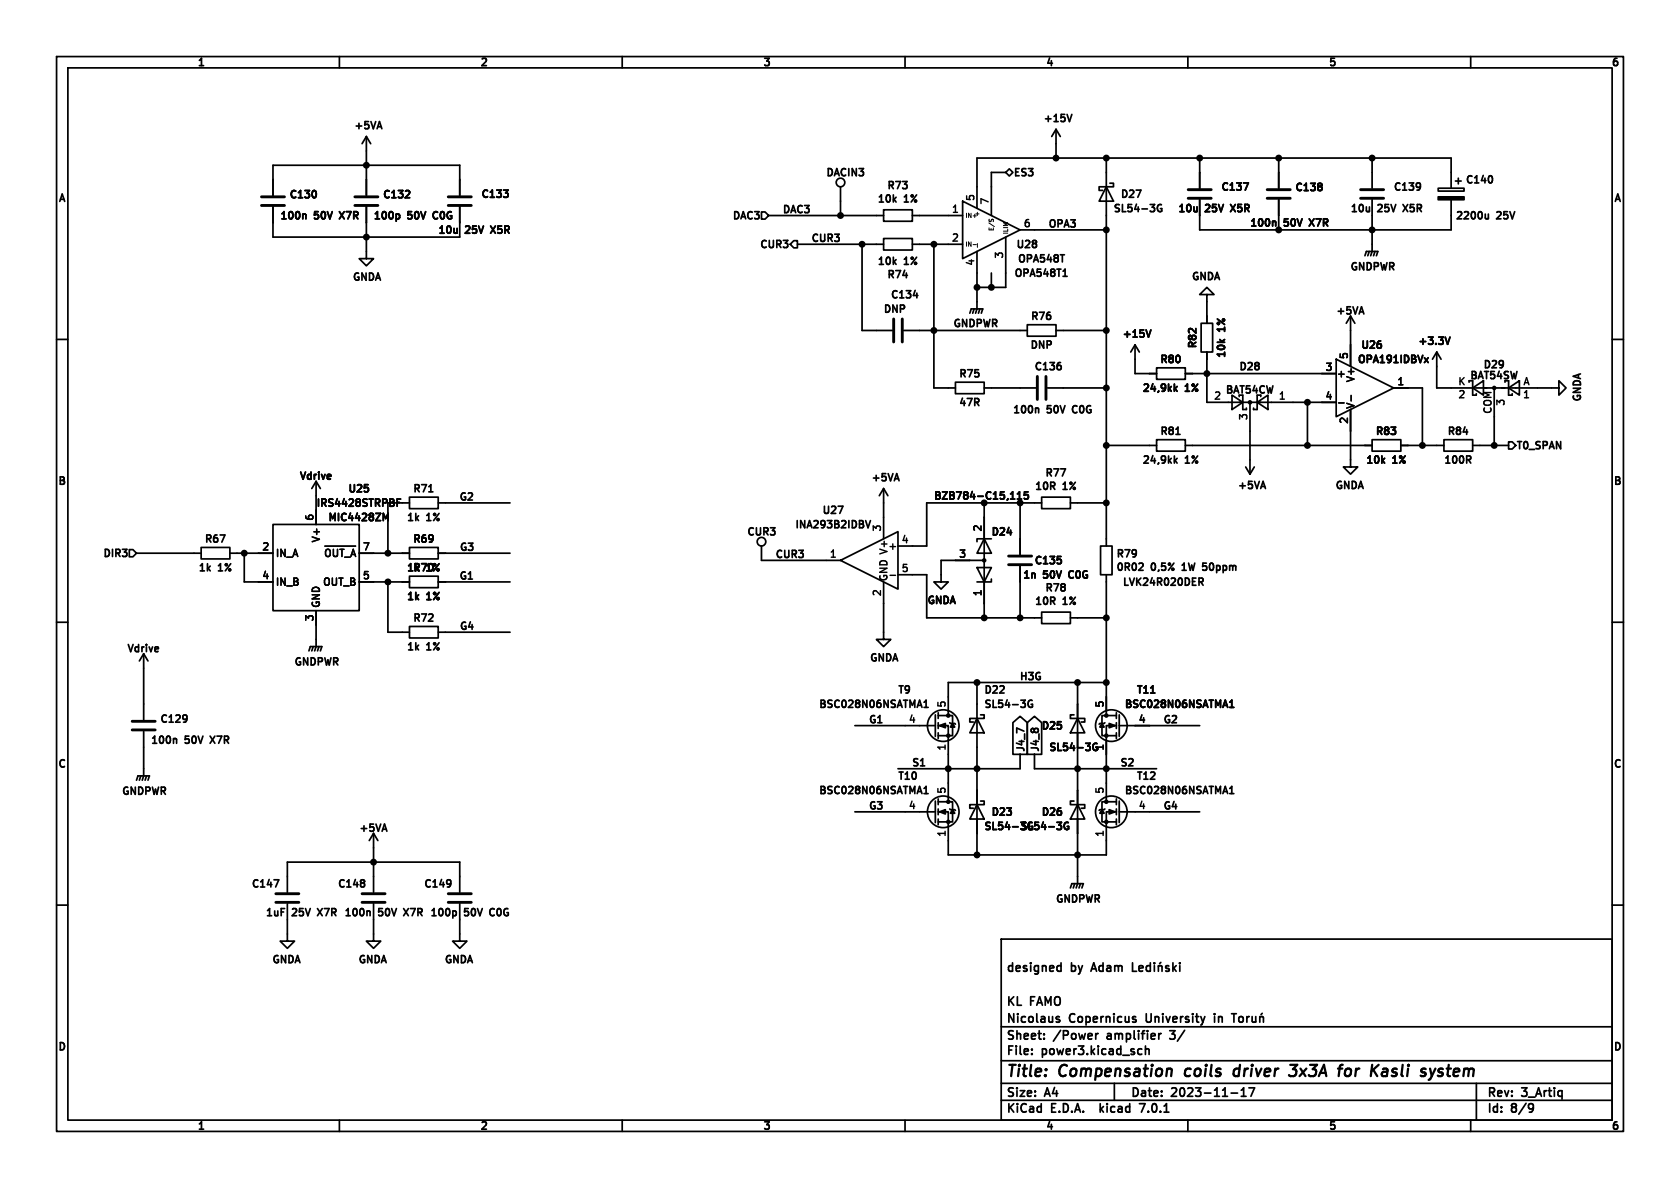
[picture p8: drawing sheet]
<svg xmlns="http://www.w3.org/2000/svg" width="297mm" height="210mm" viewBox="0 0 297 210" stroke-linecap="round" stroke-linejoin="round" font-family="sans-serif">
<g fill="none" stroke="#000" stroke-width=".3">
<path d="M10 10h277v190h-277zM12 12h273v186h-273zM60 10v2M110 10v2M160 10v2M210 10v2M260 10v2M48.3 34.5v-5.3h33v5.3M48.3 36.6v5.3h33v-5.3M53.7 37.8l.4 .2v.7M55.7 33.7l.2 .5-.2 .7M64.8 36.6v9.1h1.2l-1.2 1.3-1.3-1.3h1.3"/>
<path d="M64.8 24.1l-.8 1.3M64.8 24.1v10.4M64.8 24.1l.7 1.3M67.1 21.5l.4 1.3M70.2 37.8h.2l.2 .3v.5l-.4 .1M72.2 33.7l.2 .2v.3l-.8 .8h.8M89 33.6h.8l-.4 .5M89.6 34.1l.2 .2v.3l-.2 .3M134.6 37.5h.7l.6 .6-.6 .6h-.7zM135.9 38.1h20.3M148.6 33v5.1M156.2 37.1h5.1v2h-5.1z"/>
<path d="M161.3 38.1h8.9M170.2 35.6l10.1 5-10.1 5.1zM177.8 30.5l.6-.7 .7 .7-.7 .6zM177.8 30.5h-2.5v7.6M186.7 22.9l-.8 1.2M186.7 22.9v5M186.7 22.9l.8 1.2M188.6 20.2l.5 1.3 .4-1.3M195.6 33l1.2 2.6h-2.5zM195.6 27.9v68.6M196.2 32.4h.6v.6h-2.5v.7h.6M205.3 36.2a.59 .59 0 0 0-.7 .6 .59 .59 0 0 0 .7 .6l.1-.5h-.3"/>
<path d="M211.6 36.6v.8M211.6 37.3l-.2 .1M212.1 35.3v5.3h44.4v-5.3M212.1 27.9v5.4M219.8 32.3h.9l-.6 1.3M225.2 39.1l.3 .2v.7M226.1 27.9v5.4M226.1 35.3v5.3M233.5 32.4l.2 .3-.2 .3 .2 .2v.2l-.2 .3M242.1 36.6v.8M242.1 37.3l-.2 .1M242.6 35.3v9.2l-.3 .7"/>
<path d="M242.6 27.9v5.4M250.9 32.3l.1 .2a1.07 1.07 0 0 1-.1 1M251.1 32.9l-.2 .2M254.3 33.3h4.5v.5h-4.5zM256.5 33.3v-5.4h-83.8v8.9M257.3 32h1M257.8 31.5v1M262.6 38.5l.2 .2 .3-.1M263.1 37.8v.9M263.7 31.1l.1 .5-.1 .7M10 60h2M80.8 40.4v.8"/>
<path d="M80.8 41.1l-.2 .1M140.3 42.5h.7v1.3h-.7l-.6-.6zM141 43.2h15.2M152.4 43.2v15.2h5.3M156.2 42.2h5.1v2h-5.1zM159.8 58.4h21.8M161.3 43.2h8.9M161.5 52.2h.8M162.1 51.8v.9M165.1 43.2v25.4h3.8M171.4 55.4l.3-.8h2l-.2 .8M172.2 54.6l-.2 .8"/>
<path d="M172.7 44.5v10.1l-.2 .8M173.2 54.6l-.2 .8M175.3 48.3v2.5M177.8 41.9v8.9h-5.1M180.3 40.6h15.3M181.6 57.4h5.1v2h-5.1zM186.7 58.4h8.9M187.4 45h.8M187.9 48.8h.8M188.1 47.9l.2-.3v1.2M202.6 58.3l.4 1.3 .5-1.3M212.3 57.2h2.1v5h-2.1z"/>
<path d="M213.4 52.1h1.2l-1.2-1.3-1.3 1.3h1.3v5.1M238.8 55.9l-.8 1.3M238.8 55.9v8.9M238.8 55.9l.7 1.3M240.7 54.2l.4 1.3M241.3 45.2l.3-.7h2l-.3 .7M242.1 44.5l-.3 .7M243.1 44.5l-.3 .7M255.5 59.6l.4 1.3 .4-1.3M285 60h2M168.9 67.6h5.1v2h-5.1zM174 68.6h9.1"/>
<path d="M183.3 72.1l.3 .2v.7M185.2 68.6h10.4M187.2 64.1h.3M187.4 64.6l.2 .2v.3l-.2 .3M195.6 78.7h8.9M200.7 61v5h3.8M200.7 61l-.8 1.2M200.7 61l.7 1.2M204.5 77.7h5v2.1h-5zM204.5 65h5v2.1h-5zM207.7 68.7l.4 .5M207.9 76.8h.7"/>
<path d="M208.1 68.3l-.5 .5M209.5 78.7h33.1M209.5 66h26.7M213.4 62.2v8.9h22.8M217.8 69.9l1.9 1.2-1.9 1.3zM219.7 69.9v2.5h.6v-.3M221 71.1v12.7M222.2 71.1l2-1.2v2.5zM222.2 69.9v2.5h-.6v-.3M231.1 71.1v7.6M236.2 63.5l10.2 5.1-10.2 5.1zM238.8 72.4v10.2h-1.3l1.3 1.2 1.2-1.2h-1.2"/>
<path d="M242.6 77.7h5v2.1h-5zM246.4 68.6h5.1v10.1M247.6 78.7h7.7M251.8 63.2l.7 .9M252.5 63.2l-.7 .9M254 62.2v6.4h21.6v-1.3l1.3 1.3-1.3 1.3v-1.3M254 62.2l.8 1.3M254 62.2l-.8 1.3M255.3 77.7h5v2.1h-5zM260.3 68.6l2-1.3v2.6zM260.3 67.3v2.6h.7v-.3M260.3 78.7h6.4"/>
<path d="M264.2 68.6v10.1M266.7 68.6l1.9-1.3v2.6zM266.7 78.1h.6l.7 .6-.7 .7h-.6zM266.7 67.3v2.6h.6v-.3M21.6 97.1h.8l-.4 .5M22.4 97.7v.6M22.9 97.2h.6l.6 .6-.6 .6h-.6zM24.1 97.8h11.5M35.6 96.8h5v2h-5zM40.6 97.8h7.7M43.2 97.8v5.1h5.1M48.3 92.7h15.2v15.3h-15.2z"/>
<path d="M55.9 85.1v7.6M55.9 85.1l-.8 1.3M55.9 85.1l.7 1.3M58.3 83.9l.2 .3-.6 .1M58.4 84.7h-.1M63.5 97.8h8.9M67.8 90.8l.4 .9 .4-.9M70.2 88.8h.4M70.8 88.2h-.6v1.3M72.4 96.8h5.1v2h-5.1zM72.4 87.9h5.1v2h-5.1zM72.4 88.9h-3.8v8.9"/>
<path d="M75.8 86.9h.7M77.5 88.9h12.7M77.5 97.8h12.7M134.6 96.5v2.6h14M148.2 89.5h.8l-.5 1.3M148.6 99.1l10.1-5.1v10.1zM153 92l.5 1.3 .4-1.3M156.2 86.4l-.8 1.2M156.2 86.4v8.9M156.2 86.4l.8 1.2M158.5 83.7l.4 1.3M174 95.3l1.3 2.5h-2.6z"/>
<path d="M174 99.1h-7.6v3.8h1.2l-1.2 1.2-1.3-1.2h1.3M174 88.9v13.7M175.3 95.3h-2.6v.5M178.7 88.2h.7M179.9 88.2h.7M179.9 87.3l.3-.4v1.3M180.3 88.9v9.1M181.7 86.9h-.6v.7l.2-.2 .4 .1 .1 .2-.1 .4-.1 .1-.5-.1M184.1 87.9h5.1v2h-5.1zM184.1 88.9h-20.3v7.6h-5.1M187 98.4h.6M187.4 98.9l.2 .2v.3l-.2 .2"/>
<path d="M189.2 88.9h6.4M194.6 96.5h2v5.1h-2zM201.8 99.5l.3 .3-.1 .3-.7 .7h.8M207.7 81.4l.4 .5M208.1 81l-.5 .5M209.1 99.8l-.1 .1M212.7 99.5h.6M220.2 82.6l.8 1.2M221.7 82.6l-.7 1.2M223.3 85.1l.4 1.3M259.6 81.3l.4 .6M259.8 80.6l.2 .2v.3l-.2 .2"/>
<path d="M10 110h2M25.4 115.6v11.7M25.4 115.6l-.8 1.2M25.4 115.6l.8 1.2M27.8 114.3l.2 .4-.6 .1M27.9 115.1l-.1 .1M54.6 115.1l.3-.8h2l-.3 .8M55.4 114.3l-.3 .8M55.9 108v6.3l-.3 .8M56.4 114.3l-.3 .8M63.5 102.9h8.9M68.6 102.9v8.9h3.8"/>
<path d="M72.4 110.7h5.1v2.1h-5.1zM72.4 101.9h5.1v2h-5.1zM77.5 111.8h12.7M77.5 102.9h12.7M156.2 102.9v10.1h1.3l-1.3 1.3-1.3-1.3h1.3M158.7 101.6h5.1v7.6h20.3M172.7 100.3h2.6l-1.3 2.6zM174 102.9v6.3M175.3 102.4v.5h-2.6M180.3 100.1v9.1M184.1 108.2h5.1v2h-5.1zM189.2 109.2h6.4"/>
<path d="M195.6 101.6v24.9M209 100.8h.7M212 102.2h.5l.2 .2-.1 .4-.6 .1M212.3 102.9l.4 .6M212.7 100.8h.4M213.1 100l-.4 .1M285 110h2M24.1 137.9l.3-.7h2l-.2 .7M24.9 137.2l-.3 .7M25.4 129.3v7.9l-.3 .7M25.9 137.2l-.2 .7M30.9 130.6l.3 .1v.7"/>
<path d="M32.8 126.4l.2 .1a1.07 1.07 0 0 1-.1 1M33 126.9l-.2 .3M151.1 128.3h14.3M163.4 125h.7M163.4 124.1l.3-.3v1.2M163.4 139.4l.3-.4v1.3M165.4 126.4v3.8M165.9 128.3h1.7v13.4M165.9 126.5h2.5v3.5h-2.5M165.9 126v1M165.9 127.8v1M165.9 129.5v1.1"/>
<path d="M167.9 127.8l.1 .1h.8l.1 .1M168.4 127.9l.4 .6h-.8zM172.7 127l1.3 2.5h-2.6zM172.7 120.7v30.4M173.4 126.4h.6v.6h-2.6v.6h.7M179.1 127.7l1.2-1.1 1.3 1.1v5.7h-2.5zM180.3 133.4v2.5h-21.6M181.6 127.7l1.3-1.1 1.3 1.1v5.7h-2.6zM182.5 123.8a.59 .59 0 0 0-.8 .6 .59 .59 0 0 0 .8 .6v-.5h-.2M182.9 133.4v2.5h21.6M189.9 126.4h-.7v.6h2.6v.6h-.7M190.5 127l1.3 2.5h-2.6z"/>
<path d="M190.5 120.7v35.5l-.3 .8M193.9 131.5a.61 .61 0 0 0-.7 .2 .61 .61 0 0 0 .1 .8M194.8 127.9l.4 .6h-.8zM195.3 127.8l-.1 .1h-.8l-.1 .1M195.6 120.7h-28v5.8M197.4 128.3h-1.8v13.4M197.4 126.5h-2.6v3.5h2.6M197.4 126v1M197.4 127.8v1M197.4 129.5v1.1M197.9 128.3h14.2M197.9 126.4v3.8"/>
<path d="M203.4 122.5h.8M217.4 125h.7M217.4 124.1l.4-.3v1.2M217.4 139.4l.4-.4v1.3M10 160h2M48.4 155.5h.9l-.6 1.3M50.8 159.8v6.6h-1.3l1.3 1.2 1.3-1.2h-1.3M50.8 157.7v-5.3h30.5v5.3M64.2 155.5l.3 .3-.3 .3 .3 .2v.3l-.3 .2M66 159.8v6.6h-1.2l1.2 1.2 1.3-1.2h-1.3M66 147.3v10.4M66 147.3l-.7 1.3"/>
<path d="M66 147.3l.8 1.3M68 145.7l.4 1.2M79.5 155.5l.1 .1a1.07 1.07 0 0 1-.1 1.1M79.7 156.1l-.2 .2M81.3 159.8v6.6h-1.3l1.3 1.2 1.2-1.2h-1.2M151.1 143.5h14.3M163.4 140.3h.7M165.4 141.6v3.8M165.9 143.5h1.7v7.6h28v-7.6h1.8M165.9 141.7h2.5v3.6h-2.5M165.9 141.2v1M165.9 143v1"/>
<path d="M165.9 144.8v1M167.9 143l.1 .1h.8l.1 .2M168.4 143.1l.4 .7h-.8zM172.7 142.2l1.3 2.6h-2.6zM173.4 141.6h.6v.6h-2.6v.7h.7M188.9 145.4a.59 .59 0 0 0-.8 .6 .59 .59 0 0 0 .8 .6v-.5h-.2M189.2 157l.3-.8h2l-.2 .8M189.9 141.6h-.7v.6h2.6v.7h-.7M190 156.2l-.3 .8M190.5 142.2l1.3 2.6h-2.6zM191 156.2l-.2 .8M194.8 143.1l.4 .7h-.8z"/>
<path d="M195.3 143l-.1 .1h-.8l-.1 .2M197.4 141.7h-2.6v3.6h2.6M197.4 141.2v1M197.4 143v1M197.4 144.8v1M197.9 141.6v3.8M197.9 143.5h14.2M217.4 140.3h.7M285 160h2M65.1 161l.3 .2v.7M80.2 161h.2l.3 .3-.1 .5-.4 .1M177 166h108v32h-108z"/>
<path d="M187 171.6h.6M187 170.8h.6M187.6 170.2v1.5M193.4 170.2l-.5 1.5M200.2 170.2v1.5h.7M201.4 171.2l.7-.1-.1-.3-.4-.1-.2 .2v.7h.6M203.4 170.8l-.5-.1-.3 .3v.4l.2 .2h.6M203.4 170.2v1.5M204.1 170.2v.1M204.1 170.7v1M204.8 170.8l.2-.1 .4 .1v.9M204.8 170.7v1"/>
<path d="M205.2 170.1l-.2 .2M206.6 170.8l-.3-.1-.2 .2v.2l.5 .2v.3h-.5M207.4 170.2v1.5M207.5 171.1l.4 .6M207.9 170.7l-.5 .6M208.6 170.2v.1M208.6 170.7v1M214.7 179.2v.1M214.7 179.7v1M217.7 179.2h.9M219.1 179.8l.2-.1 .4 .1 .1 .6-.2 .2-.3 .1-.2-.1zM220.4 179.7v1"/>
<path d="M220.9 179.7l-.3 .1-.2 .2M221.4 179.7v.9l.4 .1 .2-.1M222 179.7v1M222.7 179.8l.2-.1 .4 .1 .1 .9M222.7 179.7v1M223.1 179.1l-.2 .2M60 198v2M110 198v2M160 198v2M177 194.5h108M177 191.5h108M177 187.5h108"/>
<path d="M177 181.5h108M182.4 186.3v.1M182.4 185.5v.1M184.6 183.6v.1M184.6 182.8v.1M194.1 182.7l-.2 .1-.2 .2M194.5 195.1v1.5M194.6 196l.5 .6M195.1 195.6l-.6 .6M197 191.5v3M201.4 195.1h1l-.6 1.5M201.4 185.4l.5 .1"/>
<path d="M201.9 186.3l-.5 .1M202.5 185.5l.2-.1 .4 .1v.9M202.5 184.9v1.5M205.3 182.7l-.4 .1M206.8 183.6l.2 .1h.4M207.7 182.2l-.5 .6h.2M210 198v2M217.6 193.2h1.2M219.4 193.8h.9M219.4 192.7l.5-.4v1.5M220.8 192.3h1l-.7 1.5M260 198v2"/>
<path d="M261 191.5v6.5M271.1 195.4v.6l-.2 .5M271.1 195.7l-.2 .3"/>
<circle cx="148.6" cy="32.3" r=".76"/>
<circle cx="134.6" cy="95.8" r=".76"/>
<circle cx="166.8" cy="128.3" r="2.79"/>
<circle cx="196.5" cy="128.3" r="2.79"/>
<circle cx="166.8" cy="143.5" r="2.79"/>
<circle cx="196.5" cy="143.5" r="2.79"/>
</g>
<path d="M209.5 189.3v.7M218.9 188.9a.66 .66 0 0 0-.8 .4v.7l.3 .2h.4M228.1 188.2h1.2l-.7 .8h.3l.2 .2v.7l-.4 .3h-.6M238.5 188.9a.62 .62 0 0 0-.7 .4v.7a.52 .52 0 0 0 .8 .1M245.1 188.9l-.6 .1M245.1 189.5h-.5a.4 .4 0 0 0-.3 .3 .4 .4 0 0 0 .2 .4h.5M253.8 188.9l-.7 1.3" fill="none" stroke="#000" stroke-width=".4"/>
<g fill="#000" stroke="#000" stroke-width=".3">
<path d="M254.3 34.8h4.5v.5h-4.5zM166.1 128.3l1-.4v.8zM196.1 127.9l1 .4-1 .4zM166.1 143.5l1-.4v.8zM196.1 143.1l1 .4-1 .4z"/>
<circle cx="64.8" cy="29.2" r=".46"/>
<circle cx="148.6" cy="38.1" r=".46"/>
<circle cx="186.7" cy="27.9" r=".46"/>
<circle cx="195.6" cy="27.9" r=".46"/>
<circle cx="212.1" cy="27.9" r=".46"/>
<circle cx="226.1" cy="27.9" r=".46"/>
<circle cx="242.6" cy="27.9" r=".46"/>
<circle cx="64.8" cy="41.9" r=".46"/>
<circle cx="152.4" cy="43.2" r=".46"/>
<circle cx="165.1" cy="43.2" r=".46"/>
<circle cx="165.1" cy="58.4" r=".46"/>
<circle cx="172.7" cy="50.8" r=".46"/>
<circle cx="175.3" cy="50.8" r=".46"/>
<circle cx="195.6" cy="40.6" r=".46"/>
<circle cx="195.6" cy="58.4" r=".46"/>
<circle cx="226.1" cy="40.6" r=".46"/>
<circle cx="242.6" cy="40.6" r=".46"/>
<circle cx="195.6" cy="68.6" r=".46"/>
<circle cx="195.6" cy="78.7" r=".46"/>
<circle cx="213.4" cy="66" r=".46"/>
<circle cx="221" cy="71.1" r=".25"/>
<circle cx="231.1" cy="71.1" r=".46"/>
<circle cx="231.1" cy="78.7" r=".46"/>
<circle cx="251.5" cy="78.7" r=".46"/>
<circle cx="264.2" cy="78.7" r=".46"/>
<circle cx="264.2" cy="68.6" r=".25"/>
<circle cx="43.2" cy="97.8" r=".46"/>
<circle cx="68.6" cy="97.8" r=".46"/>
<circle cx="174" cy="99.1" r=".25"/>
<circle cx="180.3" cy="88.9" r=".46"/>
<circle cx="195.6" cy="88.9" r=".46"/>
<circle cx="68.6" cy="102.9" r=".46"/>
<circle cx="174" cy="109.2" r=".46"/>
<circle cx="180.3" cy="109.2" r=".46"/>
<circle cx="195.6" cy="109.2" r=".46"/>
<circle cx="167.6" cy="135.9" r=".46"/>
<circle cx="167.6" cy="130" r=".25"/>
<circle cx="167.6" cy="126.5" r=".25"/>
<circle cx="172.7" cy="135.9" r=".46"/>
<circle cx="172.7" cy="120.7" r=".46"/>
<circle cx="190.5" cy="120.7" r=".46"/>
<circle cx="190.5" cy="135.9" r=".46"/>
<circle cx="195.6" cy="135.9" r=".46"/>
<circle cx="195.6" cy="120.7" r=".46"/>
<circle cx="195.6" cy="130" r=".25"/>
<circle cx="195.6" cy="126.5" r=".25"/>
<circle cx="66" cy="152.4" r=".46"/>
<circle cx="167.6" cy="141.7" r=".25"/>
<circle cx="167.6" cy="145.3" r=".25"/>
<circle cx="172.7" cy="151.1" r=".46"/>
<circle cx="190.5" cy="151.1" r=".46"/>
<circle cx="195.6" cy="145.3" r=".25"/>
<circle cx="195.6" cy="141.7" r=".25"/>
</g>
<g fill="none" stroke="#000" stroke-width=".51">
<path d="M46.2 36.3h4.1M46.2 34.8h4.1M62.7 36.3h4.1M62.7 34.8h4.1M79.2 36.3h4.1M79.2 34.8h4.1M210.1 35.1h4M210.1 33.5h4M224 35.1h4.1M224 33.5h4.1M240.5 35.1h4.1M240.5 33.5h4.1"/>
<path d="M158 56.4v4.1M159.5 56.4v4.1M183.4 66.5v4.1M184.9 66.5v4.1M178.3 98.3h4.1M178.3 99.8h4.1M23.4 129h4M23.4 127.5h4M48.8 158h4M48.8 159.5h4M64 158h4.1M64 159.5h4.1"/>
<path d="M79.2 158h4.1M79.2 159.5h4.1"/>
</g>
<path d="M172.8 37.5v.6M174.9 38.8v.2M175.2 39l.1-.2h.2l.1 .3M172 43.2h.6M172.8 43.1v.6" fill="none" stroke="#000" stroke-width=".18"/>
<path d="M236.6 71.2h1M238.9 69.9v1M57.4 96.5h5.5M57.5 97.5a.42 .42 0 0 1 .5-.4 .42 .42 0 0 1 .4 .4M58.9 97.1v1M59.7 97.1v1M60.1 97.1h.7M60.5 97.1v1.3M62 98.4l.4-1.3 .5 1.3M157.4 96.6h.9M157.4 101.7h.9" fill="none" stroke="#000" stroke-width=".25"/>
<g font-size="2.8">
<text x="178" y="190.8">Title:</text>
<text x="187.4" y="190.8">Compensation</text>
<text x="210.2" y="190.8">coils</text>
<text x="219.4" y="190.8">driver</text>
<text x="230" y="190.8">3x3A</text>
<text x="239.2" y="190.8">for</text>
<text x="245.5" y="190.8">Kasli</text>
<text x="255" y="190.8">system</text>
</g>
<g font-size="2.1">
<text x="178" y="172.1">designed</text>
<text x="189.5" y="172.1">by</text>
<text x="193.6" y="172.1">Adam</text>
<text x="178" y="178.1">KL</text>
<text x="182.3" y="178.1">FAMO</text>
<text x="178" y="184.1">Sheet:</text>
<text x="178" y="181.1">Nicolaus</text>
<text x="186.5" y="184.1">/Power</text>
<text x="189.2" y="181.1">Copernicus</text>
<text x="196.4" y="184.1">amplifier</text>
<text x="203.2" y="181.1">University</text>
<text x="208" y="184.1">3/</text>
<text x="215.7" y="181.1">in</text>
<text x="178" y="186.8">File:</text>
<text x="184.4" y="186.8">power3.kicad_sch</text>
<text x="178" y="197">KiCad</text>
<text x="178" y="194.2">Size:</text>
<text x="185" y="194.2">A4</text>
<text x="186" y="197">E.D.A.</text>
<text x="195.5" y="197">kicad</text>
<text x="200" y="194.2">Date:</text>
<text x="203.1" y="197">7.0.1</text>
<text x="207.3" y="194.2">2023-11-17</text>
<text x="263" y="194.2">Rev:</text>
<text x="263" y="197">Id:</text>
<text x="267.4" y="197">8/9</text>
<text x="269.3" y="194.2">3_Artiq</text>
</g>
<g font-size="1.8">
<text x="35" y="12">1</text>
<text x="85" y="12">2</text>
<text x="135" y="12">3</text>
<text x="185" y="12">4</text>
<text x="235" y="12">5</text>
<text x="285" y="12">6</text>
<text x="62.4" y="23.2">+5VA</text>
<text x="184.3" y="21.9">+15V</text>
<text x="51" y="35.4">C130</text>
<text x="67.5" y="35.4">C132</text>
<text x="84.9" y="35.3">C133</text>
<text x="145.9" y="31.5">DACIN3</text>
<text x="156.7" y="33.8">R73</text>
<text x="172.3" y="35.7" transform="rotate(-90 172.3 35.7)">5</text>
<text x="179.3" y="31.5">ES3</text>
<text x="197.9" y="35.3">D27</text>
<text x="215.7" y="34">C137</text>
<text x="228.8" y="34.1">C138</text>
<text x="246.2" y="34">C139</text>
<text x="258.9" y="32.8">C140</text>
<text x="10.2" y="36">A</text>
<text x="49.3" y="39.1">100n</text>
<text x="55.6" y="39.1">50V</text>
<text x="60.6" y="39.1">X7R</text>
<text x="65.9" y="39.1">100p</text>
<text x="72.1" y="39.1">50V</text>
<text x="77.1" y="39.1">C0G</text>
<text x="77.3" y="41.7">10u</text>
<text x="82.3" y="41.7">25V</text>
<text x="87.3" y="41.7">X5R</text>
<text x="129.1" y="39.1">DAC3</text>
<text x="138.4" y="37.8">DAC3</text>
<text x="155" y="36.1">10k</text>
<text x="159.9" y="36.1">1%</text>
<text x="168.1" y="37.7">1</text>
<text x="174.9" y="36.4" transform="rotate(-90 174.9 36.4)">7</text>
<text x="180.8" y="40.2">6</text>
<text x="185.4" y="40.3">OPA3</text>
<text x="196.7" y="37.8">SL54-3G</text>
<text x="208.1" y="37.8">10u</text>
<text x="213.1" y="37.8">25V</text>
<text x="218.1" y="37.8">X5R</text>
<text x="220.8" y="40.4">100n</text>
<text x="227.1" y="40.4">50V</text>
<text x="232" y="40.4">X7R</text>
<text x="238.6" y="37.8">10u</text>
<text x="243.6" y="37.8">25V</text>
<text x="248.6" y="37.8">X5R</text>
<text x="257.2" y="39.1">2200u</text>
<text x="264.6" y="39.1">25V</text>
<text x="285.2" y="36">A</text>
<text x="133.9" y="44.2">CUR3</text>
<text x="143.5" y="42.8">CUR3</text>
<text x="155" y="47.2">10k</text>
<text x="159.9" y="47.2">1%</text>
<text x="168.1" y="42.8">2</text>
<text x="172.3" y="47.2" transform="rotate(-90 172.3 47.2)">4</text>
<text x="177.4" y="45.9" transform="rotate(-90 177.4 45.9)">3</text>
<text x="179.5" y="44.2">U28</text>
<text x="179.8" y="46.7">OPA548T</text>
<text x="62.2" y="50">GNDA</text>
<text x="156.7" y="49.5">R74</text>
<text x="157.3" y="53.1">C134</text>
<text x="179.1" y="49.3">OPA548T1</text>
<text x="210.5" y="49.9">GNDA</text>
<text x="238.5" y="48.1">GNDPWR</text>
<text x="156" y="55.6">DNP</text>
<text x="168.3" y="58.2">GNDPWR</text>
<text x="182.1" y="56.9">R76</text>
<text x="216.9" y="58.6" transform="rotate(-90 216.9 58.6)">1%</text>
<text x="236" y="55.9">+5VA</text>
<text x="182" y="62">DNP</text>
<text x="182.7" y="65.8">C136</text>
<text x="198.2" y="60">+15V</text>
<text x="204.9" y="64.5">R80</text>
<text x="211.8" y="61.8" transform="rotate(-90 211.8 61.8)">R82</text>
<text x="216.9" y="63.5" transform="rotate(-90 216.9 63.5)">10k</text>
<text x="218.9" y="65.8">D28</text>
<text x="234.2" y="65.6">3</text>
<text x="238.4" y="63.7" transform="rotate(-90 238.4 63.7)">5</text>
<text x="239.8" y="64.5">OPA191IDBVx</text>
<text x="240.4" y="62">U26</text>
<text x="250.5" y="61.3">+3.3V</text>
<text x="262.1" y="65.4">D29</text>
<text x="169.4" y="67.1">R75</text>
<text x="201.8" y="69.6">24,9kk</text>
<text x="209.6" y="69.6">1%</text>
<text x="214.5" y="70.7">2</text>
<text x="216.5" y="69.9">BAT54CW</text>
<text x="225.9" y="70.7">1</text>
<text x="234.2" y="70.7">4</text>
<text x="236.3" y="67">+</text>
<text x="239.7" y="67.9" transform="rotate(-90 239.7 67.9)">V+</text>
<text x="246.9" y="68.2">1</text>
<text x="257.6" y="68.2">K</text>
<text x="257.6" y="70.9">2</text>
<text x="259.7" y="67.4">BAT54SW</text>
<text x="266.5" y="71.9" transform="rotate(-90 266.5 71.9)">3</text>
<text x="269.1" y="70.9">1</text>
<text x="269.1" y="68.2">A</text>
<text x="279.8" y="71.2" transform="rotate(-90 279.8 71.2)">GNDA</text>
<text x="169.4" y="72.1">47R</text>
<text x="178.9" y="73.4">100n</text>
<text x="185.1" y="73.4">50V</text>
<text x="190.1" y="73.4">C0G</text>
<text x="204.9" y="77.2">R81</text>
<text x="220.6" y="74.5" transform="rotate(-90 220.6 74.5)">3</text>
<text x="238.4" y="75.1" transform="rotate(-90 238.4 75.1)">2</text>
<text x="239.7" y="72.3" transform="rotate(-90 239.7 72.3)">V-</text>
<text x="243" y="77.2">R83</text>
<text x="255.7" y="77.2">R84</text>
<text x="263.8" y="73.3" transform="rotate(-90 263.8 73.3)">COM</text>
<text x="201.8" y="82.3">24,9kk</text>
<text x="209.6" y="82.3">1%</text>
<text x="241.3" y="82.3">10k</text>
<text x="246.2" y="82.3">1%</text>
<text x="255.1" y="82.3">100R</text>
<text x="268.2" y="79.8">T0_SPAN</text>
<text x="10.1" y="86">B</text>
<text x="52.8" y="85.1">Vdrive</text>
<text x="55.7" y="89.9">IRS4428STRPBF</text>
<text x="61.4" y="87.4">U25</text>
<text x="72.8" y="87.4">R71</text>
<text x="81.3" y="88.6">G2</text>
<text x="153.9" y="85.4">+5VA</text>
<text x="164.9" y="88.6">BZB784-C15,115</text>
<text x="182.8" y="86.9">10R</text>
<text x="184.6" y="84.6">R77</text>
<text x="187.9" y="86.9">1%</text>
<text x="218.6" y="86.8">+5VA</text>
<text x="235.9" y="86.8">GNDA</text>
<text x="285.1" y="86">B</text>
<text x="55.5" y="92.2" transform="rotate(-90 55.5 92.2)">6</text>
<text x="57.8" y="92.5">MIC4428ZM</text>
<text x="71.7" y="92.5">1k</text>
<text x="75.5" y="92.5">1%</text>
<text x="131.9" y="95">CUR3</text>
<text x="140.4" y="93.7">INA293B2IDBV</text>
<text x="145.2" y="91.2">U27</text>
<text x="155.8" y="94.1" transform="rotate(-90 155.8 94.1)">3</text>
<text x="173.6" y="94.1" transform="rotate(-90 173.6 94.1)">2</text>
<text x="175.1" y="95">D24</text>
<text x="17.8" y="98.8">DIR3</text>
<text x="34.9" y="101.3">1k</text>
<text x="36" y="96.3">R67</text>
<text x="38.6" y="101.3">1%</text>
<text x="46.2" y="97.4">2</text>
<text x="48.8" y="98.7">IN_A</text>
<text x="56.8" y="96.3" transform="rotate(-90 56.8 96.3)">V+</text>
<text x="56.9" y="99.4">~{OUT_A}</text>
<text x="64" y="97.4">7</text>
<text x="71.7" y="101.3">1kR701%</text>
<text x="72.8" y="96.3">R69</text>
<text x="80.8" y="97.4">G3</text>
<text x="137.2" y="98.7">CUR3</text>
<text x="146.5" y="98.7">1</text>
<text x="156.7" y="97.5">+</text>
<text x="159.2" y="96.1">4</text>
<text x="159.2" y="101.2">5</text>
<text x="169.4" y="98.7">3</text>
<text x="182.7" y="100.1">C135</text>
<text x="197.2" y="98.9">R79</text>
<text x="197.2" y="101.2">0R02</text>
<text x="203.5" y="101.2">0,5%</text>
<text x="209.5" y="101.2">1W</text>
<text x="213.6" y="101.2">50ppm</text>
<text x="46.2" y="102.5">4</text>
<text x="48.8" y="103.8">IN_B</text>
<text x="56.7" y="103.8">OUT_B</text>
<text x="56.8" y="107.4" transform="rotate(-90 56.8 107.4)">GND</text>
<text x="64" y="102.5">5</text>
<text x="71.7" y="106.4">1k</text>
<text x="75.5" y="106.4">1%</text>
<text x="81.3" y="102.5">G1</text>
<text x="155.8" y="105.6" transform="rotate(-90 155.8 105.6)">2</text>
<text x="156.7" y="102.6">-</text>
<text x="157.2" y="102.7" transform="rotate(-90 157.2 102.7)">GND V+</text>
<text x="163.8" y="107.1">GNDA</text>
<text x="173.6" y="105.6" transform="rotate(-90 173.6 105.6)">1</text>
<text x="180.7" y="102.6">1n</text>
<text x="182.8" y="107.3">10R</text>
<text x="184.5" y="102.6">50V</text>
<text x="184.6" y="104.9">R78</text>
<text x="187.9" y="107.3">1%</text>
<text x="189.5" y="102.6">C0G</text>
<text x="198.3" y="103.9">LVK24R020DER</text>
<text x="55.5" y="110" transform="rotate(-90 55.5 110)">3</text>
<text x="72.8" y="110.2">R72</text>
<text x="80.8" y="111.4">G4</text>
<text x="22.3" y="115.6">Vdrive</text>
<text x="51.8" y="118">GNDPWR</text>
<text x="71.7" y="115.3">1k</text>
<text x="75.5" y="115.3">1%</text>
<text x="153.6" y="117.3">GNDA</text>
<text x="144.6" y="125.5">BSC028N06NSATMA1</text>
<text x="158.6" y="122.9">T9</text>
<text x="167.2" y="125.3" transform="rotate(-90 167.2 125.3)">5</text>
<text x="173.8" y="122.9">D22</text>
<text x="173.8" y="125.5">SL54-3G</text>
<text x="180.3" y="120.3">H3G</text>
<text x="195.2" y="125.3" transform="rotate(-90 195.2 125.3)">5</text>
<text x="198.6" y="125.5">BSC028N06NSATMA1</text>
<text x="200.8" y="122.9">T11</text>
<text x="26.5" y="131.8">100n</text>
<text x="28.1" y="128.1">C129</text>
<text x="32.7" y="131.8">50V</text>
<text x="37.7" y="131.8">X7R</text>
<text x="153.7" y="127.9">G1</text>
<text x="160.5" y="127.9">4</text>
<text x="183.9" y="129.3">D25</text>
<text x="201.1" y="127.9">4</text>
<text x="205.7" y="127.9">G2</text>
<text x="10.1" y="136">C</text>
<text x="161.3" y="135.5">S1</text>
<text x="167.2" y="132.9" transform="rotate(-90 167.2 132.9)">1</text>
<text x="181.4" y="132.9" transform="rotate(-90 181.4 132.9)">J4_7</text>
<text x="184" y="132.9" transform="rotate(-90 184 132.9)">J4_8</text>
<text x="185.3" y="133.1">SL54-3G</text>
<text x="195.2" y="132.9" transform="rotate(-90 195.2 132.9)">1</text>
<text x="198.1" y="135.5">S2</text>
<text x="285.1" y="136">C</text>
<text x="21.4" y="140.8">GNDPWR</text>
<text x="144.6" y="140.7">BSC028N06NSATMA1</text>
<text x="153.7" y="143.2">G3</text>
<text x="158.6" y="138.2">T10</text>
<text x="160.5" y="143.1">4</text>
<text x="167.2" y="140.5" transform="rotate(-90 167.2 140.5)">5</text>
<text x="195.2" y="140.5" transform="rotate(-90 195.2 140.5)">5</text>
<text x="198.6" y="140.7">BSC028N06NSATMA1</text>
<text x="200.8" y="138.2">T12</text>
<text x="201.1" y="143.1">4</text>
<text x="205.7" y="143.2">G4</text>
<text x="63.3" y="147.4">+5VA</text>
<text x="167.2" y="148.1" transform="rotate(-90 167.2 148.1)">1</text>
<text x="173.8" y="147.1">SL54-3GSL54-3G</text>
<text x="175.1" y="144.5">D23</text>
<text x="183.9" y="144.5">D26</text>
<text x="195.2" y="148.1" transform="rotate(-90 195.2 148.1)">1</text>
<text x="44.3" y="157.2">C147</text>
<text x="59.5" y="157.2">C148</text>
<text x="74.8" y="157.2">C149</text>
<text x="186.5" y="159.9">GNDPWR</text>
<text x="46.8" y="162.3">1uF</text>
<text x="51.7" y="162.3">25V</text>
<text x="56.7" y="162.3">X7R 100n</text>
<text x="66.9" y="162.3">50V</text>
<text x="71.9" y="162.3">X7R 100p</text>
<text x="82.1" y="162.3">50V</text>
<text x="87.1" y="162.3">C0G</text>
<text x="47.9" y="170.6">GNDA</text>
<text x="63.2" y="170.6">GNDA</text>
<text x="78.4" y="170.6">GNDA</text>
<text x="10.1" y="186">D</text>
<text x="285.1" y="186">D</text>
<text x="35" y="200">1</text>
<text x="85" y="200">2</text>
<text x="135" y="200">3</text>
<text x="185" y="200">4</text>
<text x="235" y="200">5</text>
<text x="285" y="200">6</text>
</g>
<g font-size="1.1">
<text x="170.7" y="38.7">IN+</text>
<text x="173.3" y="38.5" transform="rotate(-90 173.3 38.5)">+</text>
<text x="175.8" y="41" transform="rotate(-90 175.8 41)">E/S</text>
<text x="178.4" y="41.4" transform="rotate(-90 178.4 41.4)">ILIM</text>
<text x="170.7" y="43.8">IN-</text>
</g>
</svg>
